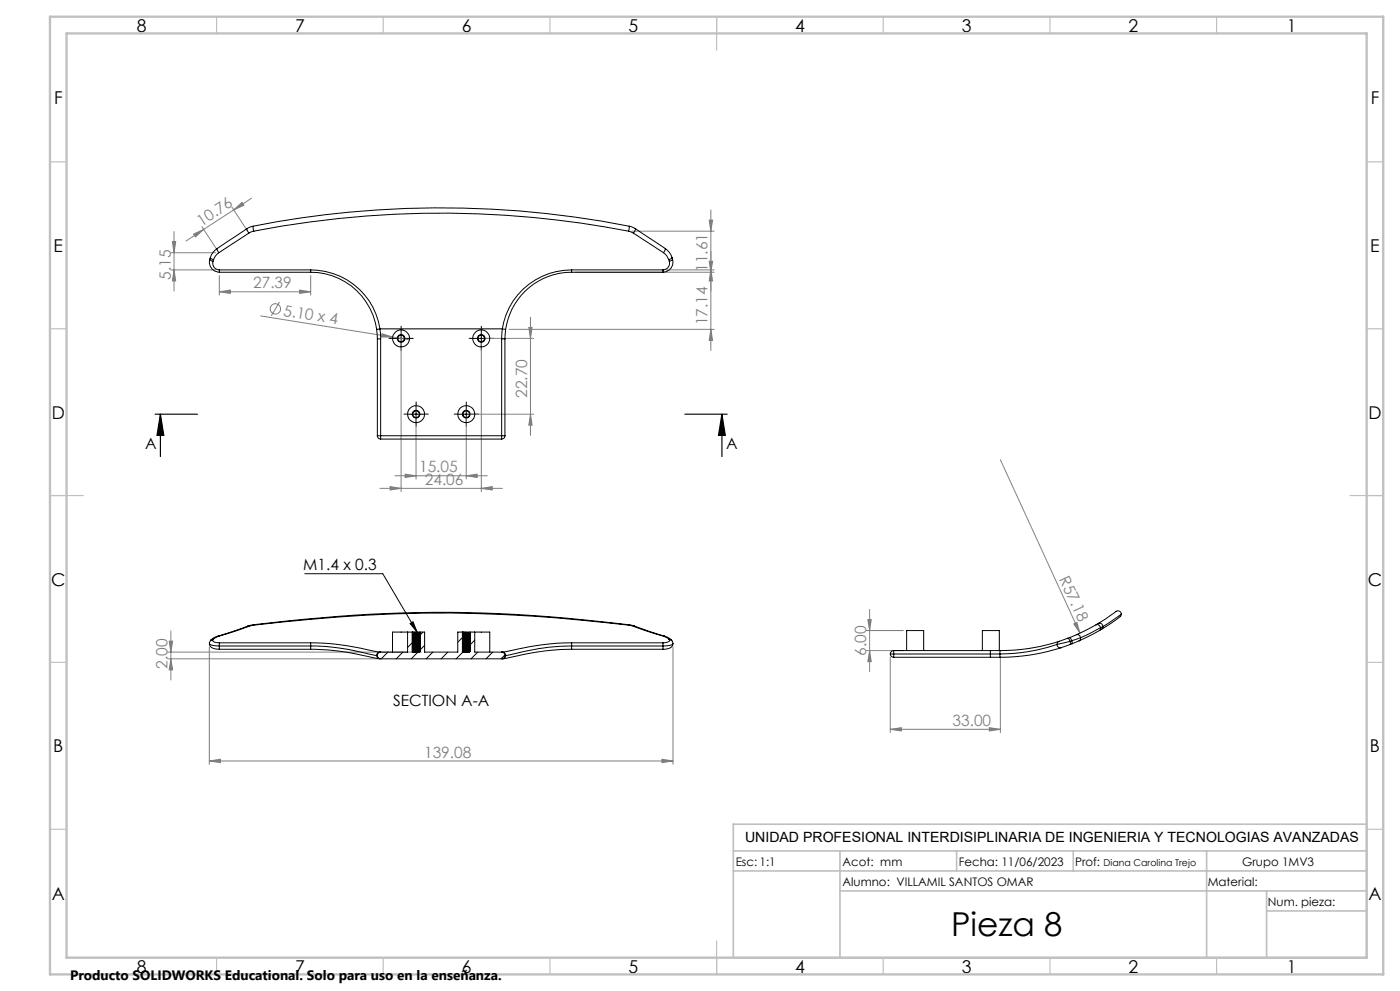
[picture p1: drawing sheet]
<svg xmlns="http://www.w3.org/2000/svg" width="420mm" height="297mm" viewBox="0 0 420 297" stroke-linecap="round" stroke-linejoin="round" font-family="sans-serif">
<g fill="none" stroke="#808080" stroke-width=".3">
<path d="M75.5 59.4l-5.4 3.5M51.2 75.7h13.5M51.7 72.4h1l-.5 3.3zM52.2 69.4v17.8M58.1 70.2l3-1.4-2.5 2.2zM60.6 67.9l4.5 7M61.1 68.8l-5.3 3.4M69.6 62.1l4.5 6.9M70.1 62.9l2.5-2.2 .6 .8zM70.1 62.9l-9 5.9M189.6 69.3h24.6M212.8 78.3h1l-.5 3.3z"/>
<path d="M212.8 66h1l-.5 3.3zM213.3 62.9v42.2M51.2 80.9h13.6M52.2 80.9l.5 3.3h-1zM65.8 87.5l3.3-.6v1zM65.8 82.6v5.8M65.8 87.5h27.4M78.2 94.7l44.6 7.1M83.9 90.5l-2.5 4.1M89.9 86.9l3.3 .6-3.3 .4zM93.2 82.6v5.8M152.7 98.7h61.5"/>
<path d="M158.6 98.1h1l-.5 3.3zM159.1 95.1v35.4M172.5 81.6h41.7M199.9 80.9h14.3M213.3 98.7l.5 3.3h-1zM213.3 80.9l.5 3.3h-1zM114.6 100l3.2 1h-3.4zM120.3 102.4v45M144.4 102.4v45M145.4 101.4h14.7M124.8 125.1v18.5M139.9 125.1v18.5"/>
<path d="M140.9 124.1h19.2M159.1 124.1l.5 3.3h-1zM300.1 137.8l23.9 52M114 146.4h36.7M117 145.8l3.3 .6-3.3 .5zM118.5 142.6h27.7M121.5 142.1l3.3 .5-3.3 .5zM139.9 142.6l3.3-.5v1zM144.4 146.4l3.3-.6v1.1zM50.3 197.4h62.9M50.3 195.4h76.1M50.8 192.2h1l-.5 3.2z"/>
<path d="M51.3 189.1v14.7M51.3 197.4l.5 3.4h-1zM62.8 193.9v35.2M201.9 193.9v35.2M259.9 189h11.1M259.9 195h11.1M260.3 185.7h1.1l-.5 3.3zM260.9 195l.5 3.3h-1.1zM260.9 182.6v18.7M267.1 197v22.6M300.1 197v22.6M322.1 187l1-.5 .9 3.3z"/>
<path d="M267.1 218.6l3.3-.5v1zM267.1 218.6h33M296.8 218.1l3.3 .5-3.3 .5zM62.8 228.1l3.3-.6v1.1zM62.8 228.1h139.1M198.6 227.5l3.3 .6-3.3 .5z"/>
<circle cx="82.6" cy="92.6" r="1.54"/>
</g>
<path d="M120.3 98.9v5M144.4 98.9v5M117.8 101.4h5M141.9 101.4h5M122.3 124.1h5M124.8 121.6v5M137.4 124.1h5M139.9 121.6v5M91.4 171.9h23.4l10.3 17.5M123 186.9l.9-.6 1.2 3.1z" fill="none" stroke="#000" stroke-width=".3"/>
<path d="M46.5 124.1h12.7M48.1 124.1l1 6.4h-2zM48.1 124.1v12.7M205.5 124.1h12.7M216.6 124.1l1 6.4h-2.1zM216.6 124.1v12.7" fill="none" stroke="#000" stroke-width=".35"/>
<g fill="none" stroke="#000" stroke-width=".3" stroke-dasharray="15.2 1.3 1.3 1.3">
<path d="M120.3 98.9v-1.1M144.4 98.9v-1.1M117.8 101.4h-1.1M120.3 103.9v1.2M122.8 101.4h1.2M141.9 101.4h-1.2M144.4 103.9v1.2M146.9 101.4h1.1M122.3 124.1h-1.1M124.8 121.6v-1.1M124.8 126.6v1.2M127.3 124.1h1.2"/>
<path d="M137.4 124.1h-1.2M139.9 121.6v-1.1M139.9 126.6v1.2M142.4 124.1h1.1"/>
</g>
<g fill="none" stroke="#c0c0c0" stroke-width=".35">
<path d="M65 5v5M115 5v5M165 5v5M215 5v10M265 5v5M315 5v5M365 5v5M15 48.5h5M410 48.5h5M15 98.5h5M410 98.5h5M15 148.5h10"/>
<path d="M405 148.5h10M15 198.5h5M410 198.5h5M15 248.5h5M410 248.5h5M65 287v5M115 287v5M165 287v5M215 282v10M265 287v5M315 287v5M365 287v5"/>
</g>
<path d="M220 247h190v40h-190zM220 255h190M252 255v32M287 255v6M322 255v6M362 255v32M220 261h190M252 267h158M380 273h30M380 267v20" fill="none" stroke="#c0c0c0" stroke-width=".5"/>
<path d="M15 5h400v287h-400zM20 10h390v277h-390z" fill="none" stroke="#c0c0c0" stroke-width=".7"/>
<g fill="#000">
<path d="M123 186.9l.9-.6 1.2 3.1z"/>
<path d="M216.6 124.1l1 6.4h-2.1zM48.1 124.1l1 6.4h-2z"/>
</g>
<g fill="#808080">
<path d="M114.6 100l3.2 1h-3.4z"/>
<path d="M322.1 187l1-.5 .9 3.3z"/>
<path d="M144.4 146.4l3.3-.6v1.1zM117 145.8l3.3 .6-3.3 .5z"/>
<path d="M121.5 142.1l3.3 .5-3.3 .5zM139.9 142.6l3.3-.5v1z"/>
<path d="M70.1 62.9l2.5-2.2 .6 .8zM58.1 70.2l3-1.4-2.5 2.2z"/>
<path d="M159.1 124.1l.5 3.3h-1zM158.6 98.1h1l-.5 3.3zM213.3 98.7l.5 3.3h-1zM212.8 78.3h1l-.5 3.3zM51.3 197.4l.5 3.4h-1zM50.8 192.2h1l-.5 3.2z"/>
<path d="M51.7 72.4h1l-.5 3.3zM52.2 80.9l.5 3.3h-1zM212.8 66h1l-.5 3.3zM213.3 80.9l.5 3.3h-1zM260.3 185.7h1.1l-.5 3.3zM260.9 195l.5 3.3h-1.1z"/>
<path d="M65.8 87.5l3.3-.6v1zM89.9 86.9l3.3 .6-3.3 .4z"/>
<path d="M267.1 218.6l3.3-.5v1zM296.8 218.1l3.3 .5-3.3 .5zM62.8 228.1l3.3-.6v1.1zM198.6 227.5l3.3 .6-3.3 .5z"/>
</g>
<g fill="none" stroke="#000" stroke-width=".3">
<path d="M62.9 77.7l1 .6M62.9 77.7a3 3 0 0 0 2.9 3.9M63.1 77.1l.4 .5 .6 .2M63.1 77.1l-.2 .6M63.9 78.3a2 2 0 0 0 1.9 2.6M64.1 77.8l-.2 .5M65.1 74.5l.6 1.2M65.1 74.5a5 5 0 0 0-2 2.6M65.7 75.7l-1 .9-.6 1.2M74.1 68.5l.1 .5 .5 .8M74.1 68.5l-9 6M74.7 69.8l-9 5.9"/>
<path d="M75.9 67.8l.2 1.5M75.9 67.8a291.6 291.6 0 0 1 112.9 0M75.9 67.8l-1.8 .7M76.1 69.3l-1.4 .5M76.1 69.3a294.9 294.9 0 0 1 112.5 0M188.6 69.3l1.4 .5M188.8 67.8l-.2 1.5M188.8 67.8l1.8 .7M190 69.8l9 5.9M190.6 68.5l-.1 .5-.5 .8M190.6 68.5l9 6M199 75.7l1 1 .6 1.1"/>
<path d="M199.6 74.5l-.6 1.2M199.6 74.5a5 5 0 0 1 2 2.6M200.6 77.8l.2 .5M200.8 78.3a2.01 2.01 0 0 1-1.9 2.6M201.6 77.1l-.4 .5-.6 .2M201.6 77.1l.2 .6M201.8 77.7l-1 .6M201.8 77.7a3 3 0 0 1-2.9 3.9M65.8 80.9v.7M65.8 80.9h27.4M65.8 81.6h27.4M93.2 80.9a20.9 20.9 0 0 1 20.8 17.7"/>
<path d="M93.2 81.6a19.9 19.9 0 0 1 19.8 17.1M93.2 80.9v.7M113 98.7l.2 2.9M114 98.6l-1 .1M114 98.6l.2 3M114 98.6h36.7M150.7 98.6l1 .1M150.7 98.6l-.2 3M151.7 98.7l-.2 2.9M171.5 80.9a20.9 20.9 0 0 0-20.8 17.7M171.5 81.6a20 20 0 0 0-19.8 17.1M171.5 80.9v.7"/>
<path d="M171.5 80.9h27.4M171.5 81.6h27.4M198.9 80.9v.7M113.2 101.6h1M113.2 101.6v29M114.2 101.6v29M119.2 101.4h.1M143.2 101.4h.2M150.5 101.6h1M150.5 101.6v29M151.5 101.6v29M113.2 130.6h1"/>
<path d="M113.2 130.6a.96 .96 0 0 0 1 1M114.2 130.6v1M114.2 130.6h36.3M114.2 131.6h36.3M123.7 124.1h.1M138.7 124.1h.2M150.5 130.6h1M150.5 130.6v1M151.5 130.6a.96 .96 0 0 1-1 1M62.8 192.9a1.99 1.99 0 0 0 2.5 1.7h.5M62.8 192.9a4 4 0 0 0 3 .7M63.1 192l-.3 .9"/>
<path d="M63.9 191.7l-.8 .3 .2-.2M63.9 191.7l-.1 .2a1.56 1.56 0 0 0 2 .7M64.1 191.6l-.8 .2M64.1 191.6l-.2 .1M65.4 190.6l-1.3 .6-.8 .6M65.4 190.6l.3 .1M65.7 190.7l-1.6 .9M65.8 192.6v1M65.8 193.6v1M65.8 194.6h27.4M65.8 192.6h27.4M65.8 193.6h27.4"/>
<path d="M74.3 187.6h.2a414.4 414.4 0 0 1 115.7 0h.2M74.3 187.6l-8.9 3M74.3 187.6l.4 .1M74.7 187.7l-9 3M76 187.2l.1 .2M76.1 187.4l-1.4 .3M76.1 187.4a435.9 435.9 0 0 1 112.5 0M93.2 194.6a103.9 103.9 0 0 1 20.8 2.8 .96 .96 0 0 1-1-.9M93.2 193.6a86.4 86.4 0 0 1 19.8 2.9M93.2 192.6a106.2 106.2 0 0 1 20.8 2.8M93.2 192.6v1M93.2 193.6v1"/>
<path d="M113 196.5h.2M113.2 196.5a.96 .96 0 0 0 1 .9h36.3a.96 .96 0 0 0 1-.9M114 195.4a1.02 1.02 0 0 0-1 1.1M114 195.4h.2M114.2 195.4a1.02 1.02 0 0 0-1 1.1M116.4 195.4l-2 2M120.9 195.4l-2 2M122.3 189.4h-4.5v6M122.3 189.4v6h-8.1M122.3 189.4h1.4M122.4 189.4l-.1 .1M123.7 189.8h.1"/>
<path d="M123.7 190l.1 .1M123.7 190.4h.1M123.7 190.6l.1 .1M123.7 191h.1M123.7 191.2l.1 .1M123.7 191.6h.1M123.7 191.8l.1 .1M123.7 192.2h.1M123.7 192.4l.1 .1M123.7 192.8h.1M123.7 193l.1 .1M123.7 193.4h.1"/>
<path d="M123.7 193.6l.1 .1M123.7 194h.1M123.7 194.2l.1 .1M123.7 194.6h.1M123.7 194.8l.1 .1M123.7 195.2h.1M123.7 195.1l2.2 .2M123.7 192.4l2.2 .1M123.7 189.4h2.3M123.7 190l2.2 .1M123.7 192.7l2.2 .2M123.7 190.9l2.2 .2"/>
<path d="M123.7 191.2l2.2 .1M123.7 191.5l2.2 .2M123.7 191.8l2.2 .1M123.7 192.1l2.2 .2M123.7 194.5l2.2 .2M123.7 193l2.2 .1M123.7 193.6l2.2 .1M123.7 193.9l2.2 .2M123.7 194.2l2.2 .1M123.7 195.4h.3M123.7 190.6l2.2 .1M123.7 189.7l2.2 .2"/>
<path d="M123.7 193.3l2.2 .2M123.7 189.7v.1M123.7 190.3v.1M123.7 190.9v.1M123.7 191.5v.1M123.7 192.1v.1M123.7 192.7v.1M123.7 193.3v.1M123.7 193.9v.1M123.7 194.5v.1M123.7 195.1v.1M123.7 195.4h2.1"/>
<path d="M123.7 189.4l.1 .1M123.7 195.2l2.3 .1M123.7 192.4l2.3 .2M123.7 189.4l2.3 .2M123.7 190l2.3 .2M123.7 190.4l2.3 .1M123.7 192.8l2.3 .1M123.7 191l2.3 .1M123.7 191.2l2.3 .2M123.7 191.6l2.3 .1M123.7 191.8l2.3 .2M123.7 192.2l2.3 .1"/>
<path d="M123.7 194.6l2.3 .1M123.7 193.1l2.3 .1M123.7 193.7l2.3 .1M123.7 194l2.3 .1M123.7 194.3l2.3 .1M123.7 190.6l2.3 .2M123.7 194.9l2.3 .1M123.7 189.8l2.3 .1M123.7 193.4l2.3 .1M123.8 192.5l-1.5 1.6M123.8 189.8v.1M123.8 189.9l-.1 .1"/>
<path d="M123.8 190.1v.1M123.8 190.2l-.1 .1M123.8 190.4v.1M123.8 190.5l-.1 .1M123.8 190.7v.1M123.8 190.8l-.1 .1M123.8 191v.1M123.8 191.1l-.1 .1M123.8 191.3v.1M123.8 191.4l-.1 .1M123.8 191.6v.1M123.8 191.7l-.1 .1"/>
<path d="M123.8 191.9v.1M123.8 192l-.1 .1M123.8 192.2v.1M123.8 192.3l-.1 .1M123.8 192.5v.1M123.8 192.6l-.1 .1M123.8 192.8v.1M123.8 192.9l-.1 .1M123.8 193.1v.1M123.8 193.2l-.1 .1M123.8 193.4v.1M123.8 193.5l-.1 .1"/>
<path d="M123.8 193.7v.1M123.8 193.8l-.1 .1M123.8 194v.1M123.8 194.1l-.1 .1M123.8 194.3v.1M123.8 194.4l-.1 .1M123.8 194.6v.1M123.8 194.7l-.1 .1M123.8 194.9v.1M123.8 195l-.1 .1M123.8 195.2v.1M123.8 195.3l-.1 .1"/>
<path d="M123.8 189.6l2 .2M123.8 189.9l2 .2M123.8 190.2l2 .2M123.8 190.5l2 .2M123.8 190.8l2 .2M123.8 191.1l2 .2M123.8 191.4l2 .2M123.8 191.7l2 .2M123.8 192l2 .2M123.8 192.3l2 .2M123.8 192.6l2 .2M123.8 192.9l2 .2"/>
<path d="M123.8 193.2l2 .2M123.8 193.5l2 .2M123.8 193.8l2 .2M123.8 194.1l2 .2M123.8 194.4l2 .2M123.8 194.7l2 .2M123.8 195l2 .2M123.8 195.3l1.9 .1M123.8 189.5v.1M123.8 189.6l-.1 .1M123.8 189.5h.1M123.8 189.8l.1 .1"/>
<path d="M123.8 190.1h.1M123.8 190.7h.1M123.8 191l.1 .1M123.8 191.3h.1M123.8 191.6l.1 .1M123.8 191.9h.1M123.8 192.2l.1 .1M123.8 192.5h.1M123.8 192.8l.1 .1M123.8 193.1h.1M123.8 193.4l.1 .1M123.8 193.7h.1"/>
<path d="M123.8 194l.1 .1M123.8 194.3h.1M123.8 194.6l.1 .1M123.8 194.9h.1M123.8 195.2l.1 .1M123.8 190.4l.1 .1M123.9 189.5l1.9 .2M123.9 189.9l1.9 .1M123.9 190.1l1.9 .2M123.9 190.7l1.9 .2M123.9 191.1l1.9 .1M123.9 191.3l1.9 .2"/>
<path d="M123.9 191.7l1.9 .1M123.9 191.9l1.9 .2M123.9 192.3l1.9 .1M123.9 192.5l1.9 .2M123.9 192.9l1.9 .1M123.9 193.1l1.9 .2M123.9 193.5l1.9 .1M123.9 193.7l1.9 .2M123.9 194.1l1.9 .1M123.9 194.3l1.9 .2M123.9 194.7l1.9 .1M123.9 194.9l1.9 .2"/>
<path d="M123.9 195.3l1.9 .1M123.9 190.5l1.9 .1M125.4 195.4l-2 2M125.8 195.2l.2 .1M125.8 195.1v.1M125.8 194.9l.2 .1M125.8 194.8v.1M125.8 194.6l.2 .1M125.8 194.5v.1M125.8 194.3l.2 .1M125.8 194.2v.1M125.8 194l.2 .1"/>
<path d="M125.8 193.9v.1M125.8 193.7l.2 .1M125.8 193.6v.1M125.8 193.4l.2 .1M125.8 193.3v.1M125.8 193.1l.2 .1M125.8 193v.1M125.8 192.8l.2 .1M125.8 192.7v.1M125.8 192.5l.2 .1M125.8 192.4v.1M125.8 192.2l.2 .1"/>
<path d="M125.8 192.1v.1M125.8 191.9l.2 .1M125.8 191.8v.1M125.8 191.6l.2 .1M125.8 191.5v.1M125.8 191.3l.2 .1M125.8 191.2v.1M125.8 191l.2 .1M125.8 190.9v.1M125.8 190.7l.2 .1M125.8 190.6v.1M125.8 190.4l.2 .1"/>
<path d="M125.8 190.3v.1M125.8 190.1l.2 .1M125.8 190v.1M125.8 189.8l.2 .1M125.8 189.7v.1M126 195.3l-.2 .1M126 195l-.2 .1M126 194.7l-.2 .1M126 194.4l-.2 .1M126 194.1l-.2 .1M126 193.8l-.2 .1M126 193.5l-.2 .1"/>
<path d="M126 193.2l-.2 .1M126 192.9l-.2 .1M126 192.6l-.2 .1M126 192.3l-.2 .1M126 192l-.2 .1M126 191.7l-.2 .1M126 191.4l-.2 .1M126 191.1l-.2 .1M126 190.8l-.2 .1M126 190.5l-.2 .1M126 190.2l-.2 .1M126 189.9l-.2 .1"/>
<path d="M126 189.6l-.2 .1M126 189.4h1.4v6h9.9v-6h1.4M126 189.4v.2M126.9 189.4l-1 1.1-2.2-.2M127.4 193.4l-1.5 1.5-2.2-.1M129.9 195.4l-2.1 2M134.3 195.4l-1.9 2M138.7 189.8h.2M138.7 190l.2 .1M138.7 190.4h.2M138.7 190.6l.2 .1M138.7 191h.2"/>
<path d="M138.7 191.2l.2 .1M138.7 191.6h.2M138.7 191.8l.2 .1M138.7 192.2h.2M138.7 192.4l.2 .1M138.7 192.8h.2M138.7 193l.2 .1M138.7 193.4h.2M138.7 193.6l.2 .1M138.7 194h.2M138.7 194.2l.2 .1M138.7 194.6h.2"/>
<path d="M138.7 194.8l.2 .1M138.7 195.2h.2M138.7 189.4h2.3M138.7 192.1l2.3 .2M138.7 192.4l2.3 .1M138.7 191.8l2.3 .1M138.7 193l2.3 .1M138.7 192.7l2.3 .2M138.7 193.9l2.3 .2M138.7 190l2.3 .1M138.7 190.3l2.3 .2M138.7 190.9l2.3 .2"/>
<path d="M138.7 191.2l2.3 .1M138.7 193.6l2.3 .1M138.7 195.1l2.3 .2M138.7 191.5l2.3 .2M138.7 194.5l2.3 .2M138.7 194.2l2.3 .1M138.7 190.6l2.3 .1M138.7 193.3l2.3 .2M138.7 195.4h.4M138.7 194.8l2.3 .1M138.7 189.7l2.3 .2M138.7 195.4h2.2"/>
<path d="M138.7 189.4l.2 .1M138.7 189.7v.1M138.7 190.3v.1M138.7 190.9v.1M138.7 191.5v.1M138.7 192.1v.1M138.7 192.7v.1M138.7 193.3v.1M138.7 193.9v.1M138.7 194.5v.1M138.7 195.1v.1M138.8 189.4l2.2 .2"/>
<path d="M138.8 192.2l2.2 .1M138.8 192.4l2.2 .2M138.8 191.8l2.2 .2M138.8 193.1l2.2 .1M138.8 192.8l2.2 .1M138.8 194l2.2 .1M138.8 190l2.2 .2M138.8 190.4l2.2 .1M138.8 191l2.2 .1M138.8 191.2l2.2 .2M138.8 193.7l2.2 .1M138.8 195.2l2.2 .1"/>
<path d="M138.8 191.6l2.2 .1M138.8 194.6l2.2 .1M138.8 194.3l2.2 .1M138.8 190.6l2.2 .2M138.8 193.4l2.2 .1M138.8 194.9l2.2 .1M138.8 189.8l2.2 .1M138.8 191l-1.5 1.5M138.9 195.4l-2.1 2M138.9 189.8v.1M138.9 189.9l-.2 .1M138.9 190.1v.1"/>
<path d="M138.9 190.2l-.2 .1M138.9 190.4v.1M138.9 190.5l-.2 .1M138.9 190.7v.1M138.9 190.8l-.2 .1M138.9 191v.1M138.9 191.1l-.2 .1M138.9 191.3v.1M138.9 191.4l-.2 .1M138.9 191.6v.1M138.9 191.7l-.2 .1M138.9 191.9v.1"/>
<path d="M138.9 192l-.2 .1M138.9 192.2v.1M138.9 192.3l-.2 .1M138.9 192.5v.1M138.9 192.6l-.2 .1M138.9 192.8v.1M138.9 192.9l-.2 .1M138.9 193.1v.1M138.9 193.2l-.2 .1M138.9 193.4v.1M138.9 193.5l-.2 .1M138.9 193.7v.1"/>
<path d="M138.9 193.8l-.2 .1M138.9 194v.1M138.9 194.1l-.2 .1M138.9 194.3v.1M138.9 194.4l-.2 .1M138.9 194.6v.1M138.9 194.7l-.2 .1M138.9 194.9v.1M138.9 195l-.2 .1M138.9 195.2v.1M138.9 195.3l-.2 .1M138.9 189.6l2 .2"/>
<path d="M138.9 189.9l2 .2M138.9 190.2l2 .2M138.9 190.5l2 .2M138.9 190.8l2 .2M138.9 191.1l2 .2M138.9 191.4l2 .2M138.9 191.7l2 .2M138.9 192l2 .2M138.9 192.3l2 .2M138.9 192.6l2 .2M138.9 192.9l2 .2M138.9 193.2l2 .2"/>
<path d="M138.9 193.5l2 .2M138.9 193.8l2 .2M138.9 194.1l2 .2M138.9 194.4l2 .2M138.9 194.7l2 .2M138.9 195l2 .2M138.9 195.3l1.9 .1M138.9 189.5v.1M138.9 189.6l-.2 .1M138.9 189.5h.1M138.9 190.1h.1M138.9 190.7h.1"/>
<path d="M138.9 191.3h.1M138.9 191.9h.1M138.9 192.5h.1M138.9 193.1h.1M138.9 193.7h.1M138.9 194.3h.1M138.9 194.9h.1M139 189.5l1.9 .2M139 189.9l1.9 .1M139 190.1l1.9 .2M139 190.5l1.9 .1M139 190.7l1.9 .2"/>
<path d="M139 191.1l1.9 .1M139 191.3l1.9 .2M139 191.7l1.9 .1M139 191.9l1.9 .2M139 192.3l1.9 .1M139 192.5l1.9 .2M139 192.9l1.9 .1M139 193.1l1.9 .2M139 193.5l1.9 .1M139 193.7l1.9 .2M139 194.1l1.9 .1M139 194.3l1.9 .2"/>
<path d="M139 194.7l1.9 .1M139 194.9l1.9 .2M139 195.3l1.9 .1M140.9 195.2l.1 .1M140.9 195.1v.1M140.9 194.9h.1M140.9 194.8v.1M140.9 194.6l.1 .1M140.9 194.5v.1M140.9 194.3h.1M140.9 194.2v.1M140.9 194l.1 .1"/>
<path d="M140.9 193.9v.1M140.9 193.7h.1M140.9 193.6v.1M140.9 193.4l.1 .1M140.9 193.3v.1M140.9 193.1h.1M140.9 193v.1M140.9 192.8l.1 .1M140.9 192.7v.1M140.9 192.5h.1M140.9 192.4v.1M140.9 192.2l.1 .1"/>
<path d="M140.9 192.1v.1M140.9 191.9h.1M140.9 191.8v.1M140.9 191.6l.1 .1M140.9 191.5v.1M140.9 191.3h.1M140.9 191.2v.1M140.9 191l.1 .1M140.9 190.9v.1M140.9 190.7h.1M140.9 190.6v.1M140.9 190.4l.1 .1"/>
<path d="M140.9 190.3v.1M140.9 190.1h.1M140.9 190v.1M140.9 189.8l.1 .1M140.9 189.7v.1M141 195.3l-.1 .1M141 195l-.1 .1M141 194.7l-.1 .1M141 194.4l-.1 .1M141 194.1l-.1 .1M141 193.8l-.1 .1M141 193.5l-.1 .1"/>
<path d="M141 193.2l-.1 .1M141 192.9l-.1 .1M141 192.6l-.1 .1M141 192.3l-.1 .1M141 192l-.1 .1M141 191.7l-.1 .1M141 191.4l-.1 .1M141 191.1l-.1 .1M141 190.8l-.1 .1M141 190.5l-.1 .1M141 190.2l-.1 .1M141 189.9l-.1 .1"/>
<path d="M141 189.6l-.1 .1M141 189.4h1.4M141 189.4v.2M141 189.9h.1M141 190.1v.1M141 190.5h.1M141 190.7v.1M141 191.1h.1M141 191.3v.1M141 191.7h.1M141 191.9v.1M141 192.3h.1"/>
<path d="M141 192.5v.1M141 192.9h.1M141 193.1v.1M141 193.5h.1M141 193.7v.1M141 194.1h.1M141 194.3v.1M141 194.7h.1M141 194.9v.1M141 195.3h.1M142.4 191.9l-1.5 1.5M142.4 189.4h4.5v6"/>
<path d="M142.4 189.4v6h8.1M143.3 195.4l-2 2M147.8 195.4l-2 2M150.5 195.4a1.02 1.02 0 0 1 1 1.1M150.5 195.4h.2M150.7 195.4a1.02 1.02 0 0 1 1 1.1M151.5 196.3l-1.2 1.1M151.5 196.5h.2M151.7 196.5a.96 .96 0 0 1-1 .9M171.5 194.6a105.5 105.5 0 0 0-20.8 2.8M171.5 193.6a93.7 93.7 0 0 0-19.8 2.9M171.5 192.6a102.9 102.9 0 0 0-20.8 2.8"/>
<path d="M171.5 192.6v1M171.5 193.6v1M171.5 194.6h27.4M171.5 192.6h27.4M171.5 193.6h27.4M188.6 187.4l1.4 .3M188.7 187.2l-.1 .2M190 187.7l9 3M190.4 187.6l8.9 3M190.4 187.6l-.4 .1M198.9 193.6h.9a2.04 2.04 0 0 0 2.1-.7 2.4 2.4 0 0 1-3 1.7M198.9 192.6v1"/>
<path d="M198.9 193.6v1M199 190.7l1.6 .9M199.3 190.6l1.3 .6 .8 .6M199.3 190.6l-.3 .1M200.6 191.6l.8 .2M200.6 191.6l.2 .1M200.8 191.7l.1 .3a2.05 2.05 0 0 1-2 .6M200.8 191.7l.7 .3M201.4 191.8l.1 .2M201.5 192l.4 .9M267.1 196a.97 .97 0 0 0 1 1M267.1 196h1"/>
<path d="M268.1 195v1M268.1 196v1M268.1 195a1.02 1.02 0 0 0-1 1M268.1 195h29M268.1 196h29M268.1 197h29M272 195v-6h5.1v6M294.7 195v-6h5.1v6M297.1 196v1M297.1 196h2.9M297.1 197h3M297.1 195v1"/>
<path d="M297.1 195h3M300 196l.1 1M300.1 195l-.1 1M317.1 193.1a1.06 1.06 0 0 0 1.7 .9l2.3-.9M317.1 193.1l-.4 .2a53.8 53.8 0 0 1-16.7 2.7M317.7 192.2l-.4 .1a54.9 54.9 0 0 1-17.2 2.7M318.4 194.1l-.5 .1a58.5 58.5 0 0 1-17.8 2.8M320.4 191.3l-1.4 .5a2.09 2.09 0 0 0-1.8 .9l-.1 .4M320.4 191.3l.6 .9M320.9 191.1l.6 .9M320.9 191.1l-.5 .2M321 192.2l-3.9 .9"/>
<path d="M321 192.2l.1 .9M321.5 192l.1 .9M321.5 192l-.5 .2M321.6 192.9l-.5 .2M322.9 190.2l-2 .9M322.9 190.2a1.02 1.02 0 0 1 1.3 .9M323.7 192l-2.1 .9M324.2 191.1l-2.7 .9M324.2 191.1l-.1 .6-.4 .3M328.8 187.3a1.02 1.02 0 0 1 1.4 .8M328.8 187.3l-5.9 2.9M329.4 186.9a1.02 1.02 0 0 1 1.5 .9"/>
<path d="M329.4 186.9l-.6 .4M329.8 189l-6.1 3M330.2 188.1l-6 3M330.2 188.1l-.4 .9M330.4 188.6l-.6 .4M330.9 187.8l-.7 .3M330.9 187.8l-.5 .8M334.8 183.3l-5.4 3.6M334.9 183.2a1.02 1.02 0 0 1 1.5 .9M336 184.9l-5.6 3.7M336.4 184.1l-5.5 3.7M336.4 184.1l-.3 .7"/>
<circle cx="120.3" cy="101.4" r="1.16"/>
<circle cx="120.3" cy="101.4" r=".98"/>
<circle cx="120.3" cy="101.4" r="2.54"/>
<circle cx="144.4" cy="101.4" r="1.16"/>
<circle cx="144.4" cy="101.4" r=".98"/>
<circle cx="144.4" cy="101.4" r="2.54"/>
<circle cx="124.8" cy="124.1" r="2.55"/>
<circle cx="124.8" cy="124.1" r=".99"/>
<circle cx="124.8" cy="124.1" r="1.14"/>
<circle cx="139.9" cy="124.1" r="1.16"/>
<circle cx="139.9" cy="124.1" r="2.55"/>
<circle cx="139.9" cy="124.1" r=".99"/>
</g>
<text font-size="9.9" x="285.3" y="280.5">Pieza 8</text>
<g font-size="5.3">
<text x="41" y="9.5">8</text>
<text x="88.5" y="9.5">7</text>
<text x="138.5" y="9.5">6</text>
<text x="188.5" y="9.5">5</text>
<text x="238.5" y="9.5">4</text>
<text x="288.5" y="9.5">3</text>
<text x="338.5" y="9.5">2</text>
<text x="386" y="9.5">1</text>
<text x="16.2" y="31.3">F</text>
<text x="411.2" y="31.3">F</text>
<text x="16.1" y="75.5">E</text>
<text x="411.1" y="75.5">E</text>
<text x="15.5" y="125.5">D</text>
<text x="410.5" y="125.5">D</text>
<text x="15.4" y="175.5">C</text>
<text x="410.4" y="175.5">C</text>
<text x="16" y="225.5">B</text>
<text x="411" y="225.5">B</text>
<text x="15.5" y="269.8">A</text>
<text x="410.5" y="269.8">A</text>
<text x="41" y="291.5">8</text>
<text x="88.5" y="291.5">7</text>
<text x="138.5" y="291.5">6</text>
<text x="188.5" y="291.5">5</text>
<text x="238.5" y="291.5">4</text>
<text x="288.5" y="291.5">3</text>
<text x="338.5" y="291.5">2</text>
<text x="386" y="291.5">1</text>
</g>
<g font-size="4.7" fill="#808080">
<text x="60.4" y="68" transform="rotate(-33 60.4 68)">10.76</text>
<text x="51.2" y="83.8" transform="rotate(-90 51.2 83.8)">5.15</text>
<text x="212.3" y="81.5" transform="rotate(-90 212.3 81.5)">11.61</text>
<text x="75.9" y="86.4">27.39</text>
<text x="84.9" y="94.7" transform="rotate(9 84.9 94.7)">5.10 x 4</text>
<text x="212.3" y="97.5" transform="rotate(-90 212.3 97.5)">17.14</text>
<text x="158.1" y="119.2" transform="rotate(-90 158.1 119.2)">22.70</text>
<text x="125.7" y="141.6">15.05</text>
<text x="127.4" y="145.3">24.06</text>
<text x="317.7" y="173.5" transform="rotate(65 317.7 173.5)">R57.18</text>
<text x="259.9" y="196.5" transform="rotate(-90 259.9 196.5)">6.00</text>
<text x="50.3" y="200.5" transform="rotate(-90 50.3 200.5)">2.00</text>
<text x="285.7" y="217.5">33.00</text>
<text x="127.2" y="227">139.08</text>
</g>
<g font-size="4.7">
<text x="43.6" y="134.7">A</text>
<text x="217.9" y="134.7">A</text>
<text x="91" y="170.9">M1.4 x 0.3</text>
<text x="117.9" y="211.6">SECTION A-A</text>
</g>
<text font-size="4.2" x="223.5" y="252.5">UNIDAD PROFESIONAL INTERDISIPLINARIA DE INGENIERIA Y TECNOLOGIAS AVANZADAS</text>
<text font-size="4.1" x="21" y="293.7">Producto SOLIDWORKS Educational. Solo para uso en la enseñanza.</text>
<g font-size="3.5">
<text x="220.7" y="259.5">Esc: 1:1</text>
<text x="252.8" y="259.5">Acot: mm</text>
<text x="287.6" y="259.5">Fecha: 11/06/2023</text>
<text x="322.5" y="259.5">Prof:</text>
<text x="372.6" y="259.5">Grupo 1MV3</text>
<text x="252.8" y="265.6">Alumno: VILLAMIL SANTOS OMAR</text>
<text x="362.3" y="265.6">Material:</text>
<text x="380.4" y="271.4">Num. pieza:</text>
</g>
<text font-size="2.8" x="331" y="259.5">Diana Carolina Trejo</text>
</svg>
